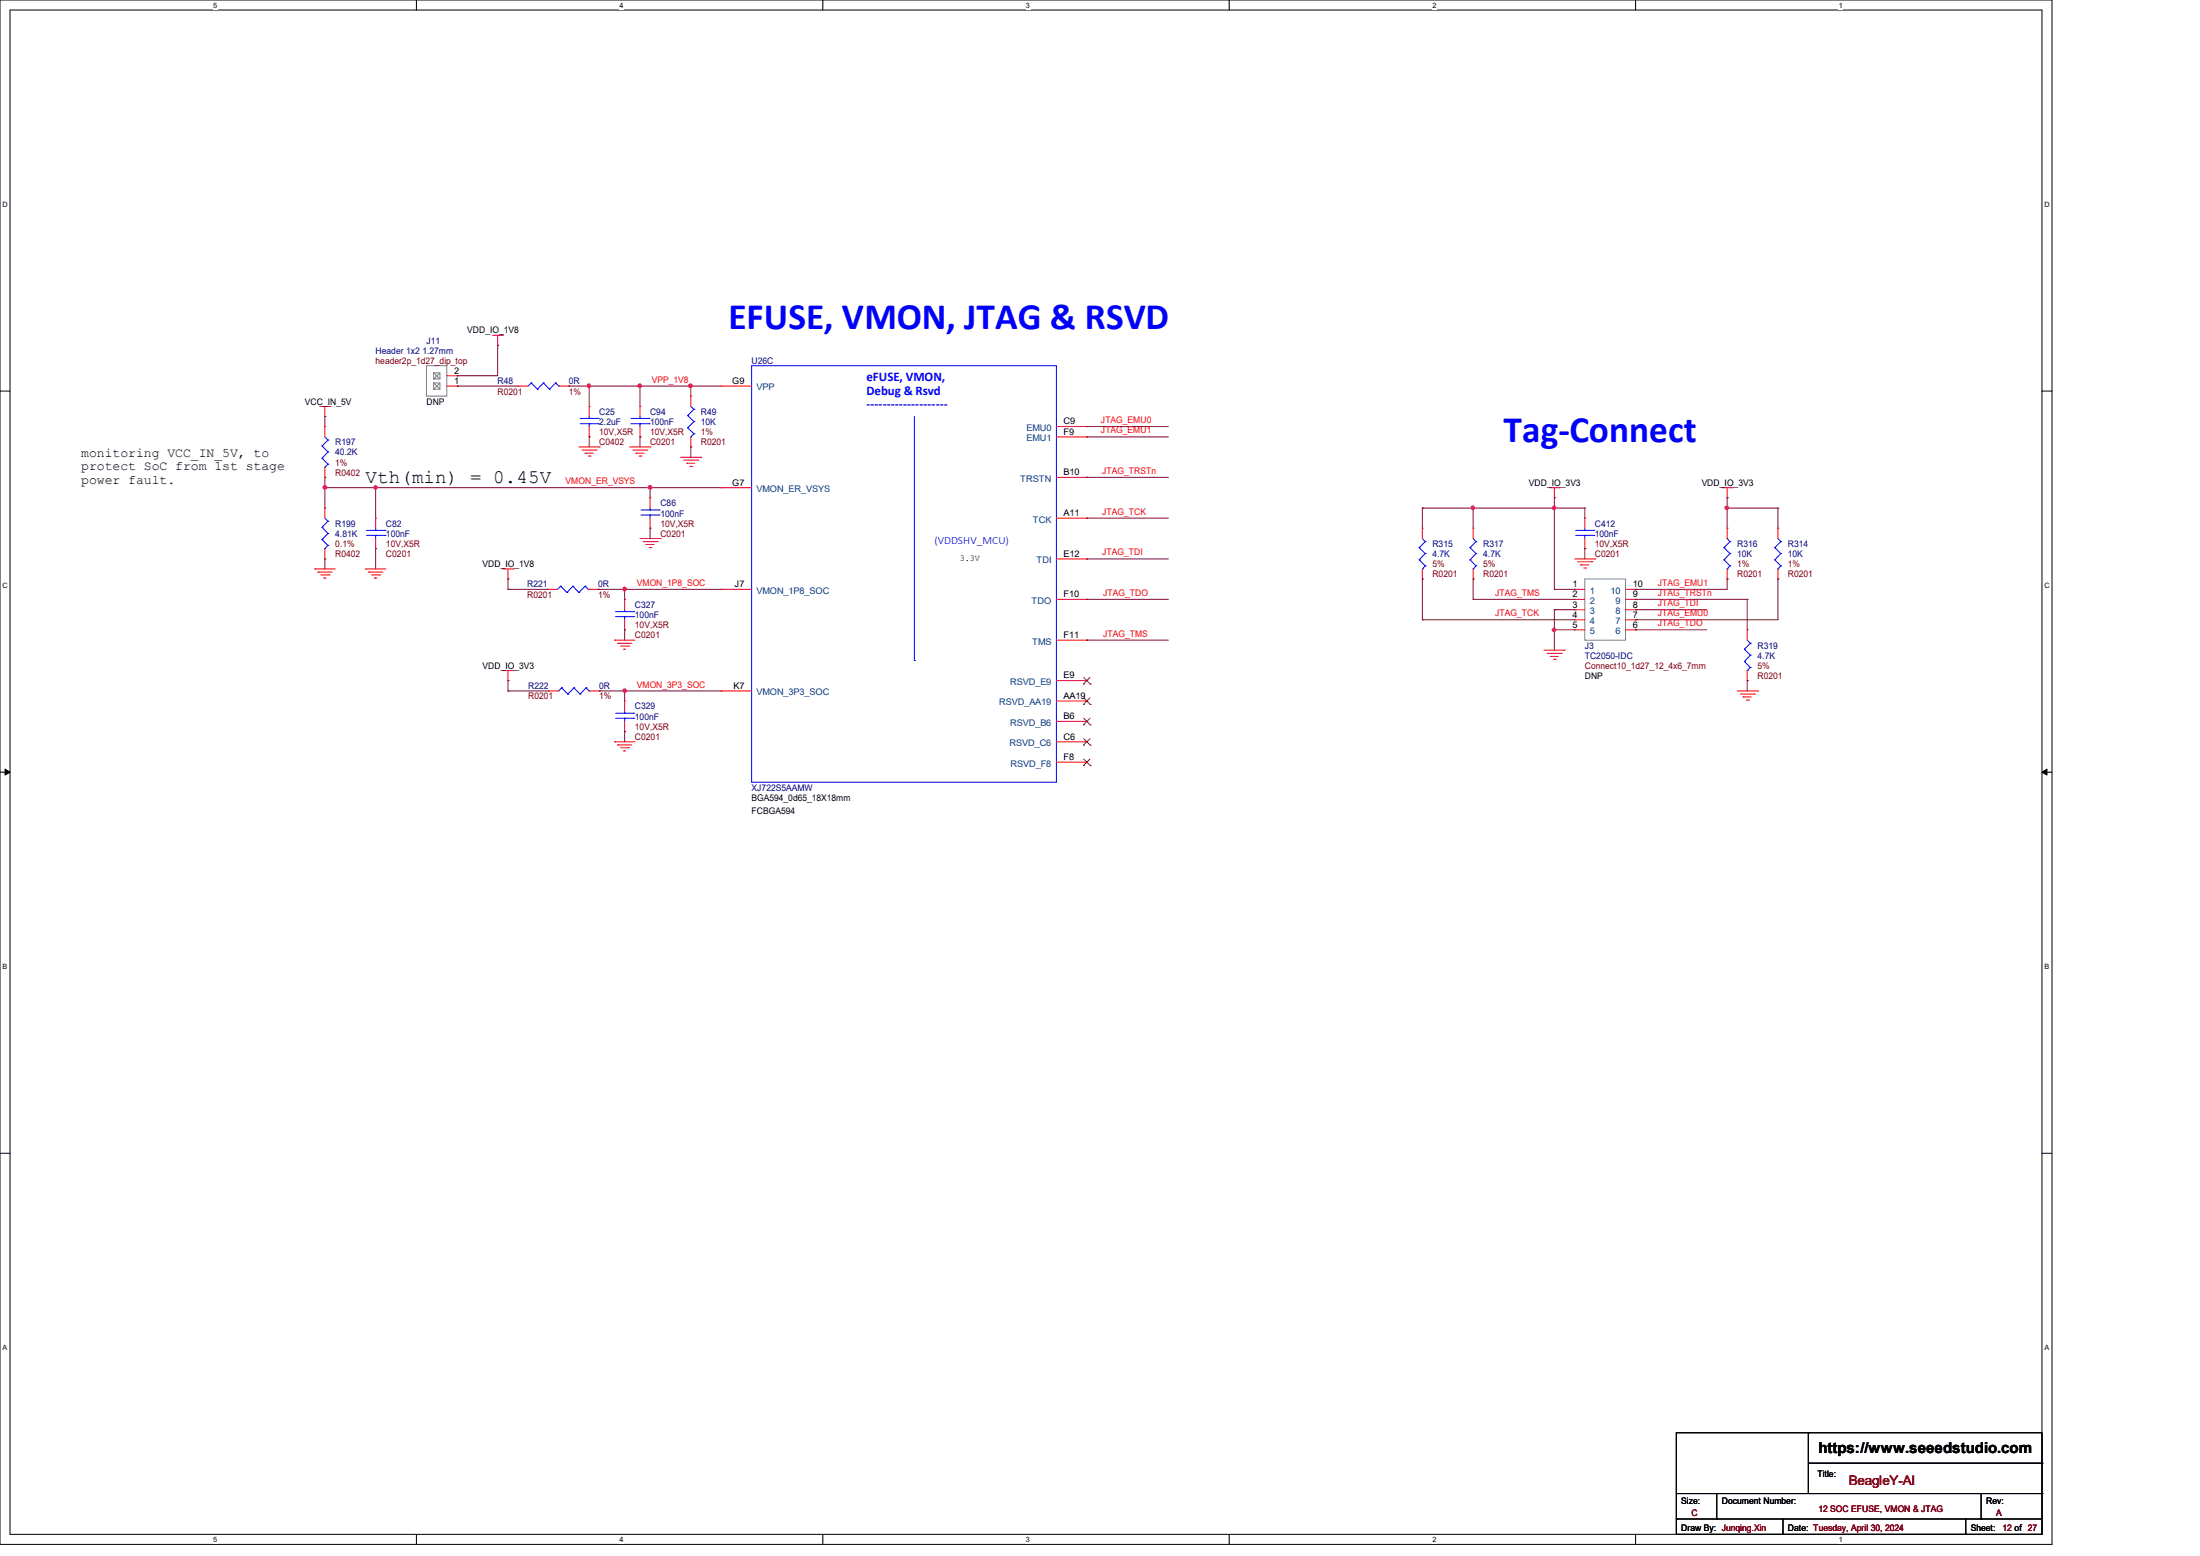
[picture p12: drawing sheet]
<svg xmlns="http://www.w3.org/2000/svg" width="297mm" height="210mm" viewBox="0 0 297 210" stroke-linecap="round" stroke-linejoin="round" font-family="sans-serif">
<path d="M0 0h277v208.4h-277zM1.4 1.4h274.3v205.7h-274.3z" fill="none" stroke="#000" stroke-width=".14"/>
<g fill="#fff">
<path d="M28.8 .1h.5v1.1h-.5z"/>
<path d="M28.8 207.2h.5v1.1h-.5z"/>
</g>
<path d="M56.2 0v1.4M56.2 207.1v1.3" fill="none" stroke="#000" stroke-width=".14"/>
<g fill="#fff">
<path d="M83.7 .1h.5v1.1h-.5z"/>
<path d="M83.7 207.2h.5v1.1h-.5z"/>
</g>
<path d="M111.1 0v1.4M111.1 207.1v1.3" fill="none" stroke="#000" stroke-width=".14"/>
<g fill="#fff">
<path d="M138.5 .1h.6v1.1h-.6z"/>
<path d="M138.5 207.2h.6v1.1h-.6z"/>
</g>
<path d="M165.9 0v1.4M165.9 207.1v1.3" fill="none" stroke="#000" stroke-width=".14"/>
<g fill="#fff">
<path d="M193.4 .1h.5v1.1h-.5z"/>
<path d="M193.4 207.2h.5v1.1h-.5z"/>
</g>
<path d="M220.8 0v1.4M220.8 207.1v1.3" fill="none" stroke="#000" stroke-width=".14"/>
<g fill="#fff">
<path d="M248.2 .1h.6v1.1h-.6z"/>
<path d="M248.2 207.2h.6v1.1h-.6z"/>
<path d="M.3 27.1h.8v1.1h-.8z"/>
<path d="M276 27.1h.7v1.1h-.7z"/>
<path d="M.3 78.5h.8v1.1h-.8z"/>
<path d="M276 78.5h.7v1.1h-.7z"/>
</g>
<path d="M0 52.8h1.4M275.7 52.8h1.3" fill="none" stroke="#000" stroke-width=".14"/>
<g fill="#fff">
<path d="M.3 129.9h.7v1.1h-.7z"/>
<path d="M276 129.9h.6v1.1h-.6z"/>
</g>
<path d="M0 104.2h1.4M275.7 104.2h1.3" fill="none" stroke="#000" stroke-width=".14"/>
<path d="M.7 103.8l.7 .4-.7 .4zM275.7 104.2l.7-.4v.8z" fill="#000" stroke="#000" stroke-width=".14"/>
<g fill="#fff">
<path d="M.3 181.4h.7v1.1h-.7z"/>
<path d="M276 181.4h.6v1.1h-.6z"/>
</g>
<g fill="none" stroke="#000" stroke-width=".14">
<path d="M0 155.7h1.4M275.7 155.7h1.3M226.3 193.4h49.4v13.7h-49.4zM244.1 193.4h.1M244.1 193.4v8.2M244.1 197.5h31.6M275.7 197.5h.1M226.3 205h.1M226.3 205h49.4M226.3 201.6h49.4M231.8 205h.1M231.8 201.6v3.4"/>
<path d="M240.7 207.1h.1M240.7 205v2.1M265.4 207.1h.1M265.4 205v2.1M267.5 205h.1M267.5 201.6v3.4M275.7 201.6h.1"/>
</g>
<g fill="none" stroke="#f00" stroke-width=".14">
<path d="M43.2 54.9h1.4M43.9 56.2h.1M43.9 57.6h.1M43.9 54.9v1.3M43.9 57.6v1.4M44.6 54.9h.1M60.3 52.1h1.4M60.3 50.7h1.4M61.7 52.1h.1M61.7 50.7h.1M66.5 45.3h1.4M67.2 46.6h.1"/>
<path d="M67.2 45.3v1.3M67.9 45.3h.1M69.9 52.1h.1M69.9 52.1h1.4M75.4 52.1h1.4M76.8 52.1h.1M79.5 54.9h.1M79.5 59h.1M79.5 54.9v1.3M79.5 57.6v1.4M86.4 54.9h.1M86.4 59h.1"/>
<path d="M86.4 54.9v1.3M86.4 57.6v1.4M93.3 53.5h.1M93.3 53.5v1.4M93.3 59v1.3M97.4 52.1h.1M97.4 52.1h4.1M142.6 57.6h4.1M142.6 59h4.1M146.7 57.6h.1M146.7 59h.1M42.5 76.8h.1"/>
<path d="M42.5 76.8h2.8M42.9 77.2h.1M42.9 77.2h1.9M43.3 77.6h1.1M43.7 78h.1M43.7 78h.3M43.9 68.6h.1M43.9 75.4h.1M43.9 64.4h.1M43.9 63.1v1.3M43.9 68.6v1.3M43.9 74v1.4"/>
<path d="M44.4 77.6h.1M49.4 76.8h.1M49.4 76.8h2.7M49.8 77.2h.1M49.8 77.2h1.9M50.2 77.6h1.1M50.6 78h.1M50.6 78h.3M50.7 69.9h.1M50.7 74h.1M50.7 69.9v1.4M50.7 72.7v1.3"/>
<path d="M51.3 77.6h.1M67.9 76.8h1.4M68.6 78.1h.1M68.6 76.8v1.3M69.3 76.8h.1M73.9 79.5h.1M73.9 79.5h1.4M78.1 60.3h2.8M78.6 60.7h1.9M79 61.2h.1M79 61.2h1.1M79.4 61.6h.3"/>
<path d="M79.4 79.5h1.4M79.7 61.6h.1M80.5 60.7h.1M80.8 79.5h.1M80.9 60.3h.1M85 60.3h2.8M85.4 60.7h1.9M85.9 61.2h.1M85.9 61.2h1.1M86.3 61.6h.2M86.4 72.7h2.8M86.5 61.6h.1"/>
<path d="M86.8 73.1h1.9M87.2 73.5h.1M87.2 73.5h1.1M87.3 60.7h.1M87.6 73.9h.3M87.8 60.3h.1M87.8 67.2h.1M87.8 71.3h.1M87.8 67.2v1.4M87.8 69.9v1.4M87.9 73.9h.1M88.7 73.1h.1"/>
<path d="M89.2 72.7h.1M91.9 61.7h2.7M92.3 62.1h1.9M92.7 62.5h.1M92.7 62.5h1.1M93.1 62.9h.3M93.3 60.3h.1M93.4 62.9h.1M94.2 62.1h.1M94.6 61.7h.1M97.4 65.8h.1M97.4 79.5h.1"/>
<path d="M97.4 65.8h4.1M97.4 79.5h4.1M142.6 75.4h4.1M142.6 64.4h4.1M142.6 69.9h4.1M146.7 64.4h.1M146.7 69.9h.1M146.7 75.4h.1M192 71.3h.1M192 78.1h.1M192 71.3v1.4M192 76.8v1.3"/>
<path d="M198.9 71.3h.1M198.9 78.1h.1M198.9 71.3v1.4M198.9 76.8v1.3M209.2 65.8h1.3M209.8 67.2h.1M209.8 65.8v1.4M210.5 65.8h.1M212.6 79.5h.1M212.6 75.4h2.7M212.6 79.5h1.4M213 75.8h1.9"/>
<path d="M213.4 76.2h.1M213.4 76.2h1.1M213.8 76.7h.3M214 69.9h.1M214 74h.1M214 69.9v1.4M214 72.7v1.3M214.1 76.7h.1M214.9 75.8h.1M215.3 75.4h.1M219.5 79.5h1.3M220.8 79.5h.1"/>
<path d="M232.5 65.8h1.3M233.2 67.2h.1M233.2 71.3h.1M233.2 78.1h.1M233.2 65.8v1.4M233.2 71.3v1.4M233.2 76.8v1.3M233.8 65.8h.1M240 71.3h.1M240 78.1h.1M240 71.3v1.4M240 76.8v1.3"/>
<path d="M67.9 90.5h1.4M68.6 91.9h.1M68.6 90.5v1.4M69.3 90.5h.1M74 93.3h.1M74 93.3h1.4M79.5 93.3h1.4M80.9 93.3h.1M83 86.4h.1M83 86.4h2.7M83.4 86.8h.1M83.4 86.8h1.9"/>
<path d="M83.8 87.2h1.1M84.2 87.6h.1M84.2 87.6h.3M84.3 94.6h.1M84.3 98.7h.1M84.3 80.9h.1M84.3 85h.1M84.3 80.9v1.4M84.3 83.7v1.3M84.3 94.6v1.4M84.3 97.4v1.3M84.9 87.2h.1"/>
<path d="M97.4 93.3h.1M97.4 93.3h4.1M142.6 86.4h4.1M142.6 80.9h4.1M142.6 91.9h4.1M142.6 94.6h4.1M142.6 97.4h4.1M146.7 80.9h.1M146.7 86.4h.1M146.7 91.9h.1M146.7 94.6h.1M146.7 97.4h.1"/>
<path d="M208.4 87.8h2.8M208.9 88.2h1.9M209.3 88.6h.1M209.3 88.6h1.1M209.7 89h.3M210 89h.1M210.8 88.2h.1M211.2 87.8h.1M212.6 80.9h.1M212.6 82.3h.1M212.6 83.7h.1M212.6 85h.1"/>
<path d="M212.6 80.9h1.4M212.6 82.3h1.4M212.6 83.7h1.4M212.6 85h1.4M219.5 80.9h1.3M219.5 82.3h1.3M219.5 83.7h1.3M219.5 85h1.3M220.8 85h.1M220.8 83.7h.1M220.8 82.3h.1M220.8 80.9h.1"/>
<path d="M234.5 93.3h2.8M235 93.7h1.9M235.3 94.1h.1M235.3 94.1h1.1M235.8 94.5h.3M235.9 85h.1M235.9 91.9h.1M235.9 85v1.4M235.9 90.5v1.4M236.1 94.5h.1M236.9 93.7h.1M237.3 93.3h.1"/>
<path d="M83 100.1h.1M83 100.1h2.7M83.4 100.5h.1M83.4 100.5h1.9M83.8 100.9h1.1M84.2 101.3h.1M84.2 101.3h.3M84.9 100.9h.1M142.6 100.1h4.1M142.6 102.9h4.1M146.7 100.1h.1M146.7 102.9h.1"/>
</g>
<g fill="none" stroke="#00f" stroke-width=".14">
<path d="M43.9 59l.4 .4M44.3 59.4h.1M44.3 59.4l-.8 .8M71.7 51.7h.1M71.7 51.7l-.4 .4M71.7 51.7l.9 .8M72.6 52.5h.1M73.4 51.7h.1M73.4 51.7l-.8 .8M73.4 51.7l.8 .8M74.2 52.5h.1M75 51.7h.1"/>
<path d="M75 51.7l-.8 .8M75 51.7l.4 .4M75.4 52.1h.1M78.3 56.5h2.5M78.3 57.2h2.5M79.5 57.2h.1M79.5 56.5h.1M79.5 56.2v.3M79.5 57.2v.4M80.8 56.5h.1M80.8 57.2h.1M85.2 56.5h2.4"/>
<path d="M85.2 57.2h2.4M86.4 57.2h.1M86.4 56.5h.1M86.4 56.2v.3M86.4 57.2v.4M87.6 56.5h.1M87.6 57.2h.1M92.8 56.1h.1M92.8 57.7h.1M92.8 56.1l.9 .8M92.8 57.7l.9 .8M93.3 59h.1"/>
<path d="M93.3 54.9l.4 .3M93.7 55.2h.1M93.7 56.9h.1M93.7 58.5h.1M93.7 55.2l-.9 .9M93.7 56.9l-.9 .8M93.7 58.5l-.4 .5M101.5 49.4h41.1v56.2h-41.1zM123.4 56.2v33M43.5 71.2h.1M43.5 72.8h.1M43.5 60.2h.1"/>
<path d="M43.5 61.8h.1M43.5 71.2l.8 .8M43.5 72.8l.8 .8M43.5 60.2l.8 .8M43.5 61.8l.8 .9M43.9 74h.1M43.9 63.1h.1M43.9 69.9l.4 .5M44.3 70.4h.1M44.3 72h.1M44.3 73.6h.1M44.3 61h.1"/>
<path d="M44.3 62.7h.1M44.3 70.4l-.8 .8M44.3 72l-.8 .8M44.3 73.6l-.4 .4M44.3 61l-.8 .8M44.3 62.7l-.4 .4M49.5 71.6h2.5M49.5 72.3h2.5M50.7 72.3h.1M50.7 71.6h.1M50.7 71.3v.3M50.7 72.3v.4"/>
<path d="M52 71.6h.1M52 72.3h.1M75.7 79.1h.1M75.7 79.1l-.4 .4M75.7 79.1l.8 .9M76.5 80h.1M77.3 79.1h.1M77.3 79.1l-.8 .9M77.3 79.1l.8 .9M78.1 80h.1M79 79.1h.1M79 79.1l-.9 .9"/>
<path d="M79 79.1l.4 .4M79.4 79.5h.1M86.5 68.8h2.5M86.5 69.5h2.5M87.8 69.5h.1M87.8 68.8h.1M87.8 68.6v.2M87.8 69.5v.4M89 68.8h.1M89 69.5h.1M191.6 73.9h.1M191.6 75.6h.1"/>
<path d="M191.6 73.9l.8 .8M191.6 75.6l.8 .8M192 76.8h.1M192 72.7l.4 .4M192.4 73.1h.1M192.4 74.7h.1M192.4 76.4h.1M192.4 73.1l-.8 .8M192.4 74.7l-.8 .9M192.4 76.4l-.4 .4M198.5 73.9h.1M198.5 75.6h.1"/>
<path d="M198.5 73.9l.8 .8M198.5 75.6l.8 .8M198.9 76.8h.1M198.9 72.7l.4 .4M199.3 73.1h.1M199.3 74.7h.1M199.3 76.4h.1M199.3 73.1l-.8 .8M199.3 74.7l-.8 .9M199.3 76.4l-.4 .4M212.7 71.6h2.5M212.7 72.3h2.5"/>
<path d="M214 72.3h.1M214 71.6h.1M214 71.3v.3M214 72.3v.4M215.2 71.6h.1M215.2 72.3h.1M232.7 73.9h.1M232.7 75.6h.1M232.7 73.9l.9 .8M232.7 75.6l.9 .8M233.2 76.8h.1M233.2 72.7l.4 .4"/>
<path d="M233.6 73.1h.1M233.6 74.7h.1M233.6 76.4h.1M233.6 73.1l-.9 .8M233.6 74.7l-.9 .9M233.6 76.4l-.4 .4M239.6 73.9h.1M239.6 75.6h.1M239.6 73.9l.8 .8M239.6 75.6l.8 .8M240 76.8h.1M240 72.7l.4 .4"/>
<path d="M240.4 73.1h.1M240.4 74.7h.1M240.4 76.4h.1M240.4 73.1l-.8 .8M240.4 74.7l-.8 .9M240.4 76.4l-.4 .4M75.8 92.8h.1M75.8 92.8l-.4 .5M75.8 92.8l.9 .9M76.7 93.7h.1M77.5 92.8h.1M77.5 92.8l-.8 .9"/>
<path d="M77.5 92.8l.8 .9M78.3 93.7h.1M79.1 92.8h.1M79.1 92.8l-.8 .9M79.1 92.8l.4 .5M79.5 93.3h.1M83.1 96.3h2.5M83.1 96.9h2.5M83.1 82.6h2.5M83.1 83.2h2.5M84.3 96.9h.1M84.3 96.3h.1"/>
<path d="M84.3 83.2h.1M84.3 82.6h.1M84.3 82.3v.3M84.3 83.2v.5M84.3 96v.3M84.3 96.9v.5M85.6 96.3h.1M85.6 96.9h.1M85.6 82.6h.1M85.6 83.2h.1M123.4 89.2h.1M235.5 87.6h.1"/>
<path d="M235.5 89.3h.1M235.5 87.6l.8 .8M235.5 89.3l.8 .8M235.9 90.5h.1M235.9 86.4l.4 .4M236.3 86.8h.1M236.3 88.4h.1M236.3 90.1h.1M236.3 86.8l-.8 .8M236.3 88.4l-.8 .9M236.3 90.1l-.4 .4"/>
</g>
<g fill="none" stroke="#7f3f00" stroke-width=".14">
<path d="M146.3 92.3h.1M146.3 95.1h.1M146.3 97.8h.1M146.3 91.4l.9 .9M146.3 94.2l.9 .9M146.3 96.9l.9 .9M146.3 99.7l.9 .9M147.2 91.4l-.9 .9M147.2 94.2l-.9 .9M147.2 96.9l-.9 .9M147.2 99.7l-.9 .9M147.2 92.3h.1"/>
<path d="M147.2 95.1h.1M147.2 97.8h.1M146.3 100.6h.1M146.3 103.3h.1M146.3 102.4l.9 .9M147.2 102.4l-.9 .9M147.2 100.6h.1M147.2 103.3h.1"/>
</g>
<path d="M57.6 49.4h2.7v4.1h-2.7zM58.5 51.7h.9v.8h-.9zM58.5 50.3h.9v.8h-.9zM58.5 52.5h.1M58.5 51.7h.1M58.5 51.1h.1M58.5 50.3h.1M58.5 51.7l.9 .8M58.5 50.3l.9 .8M59.4 51.7l-.9 .8M59.4 50.3l-.9 .8M214 78.1h5.5v8.3h-5.5z" fill="none" stroke="#7f7f7f" stroke-width=".14"/>
<g fill="none" stroke="#7f003f" stroke-width=".14">
<path d="M43.9 56.2h.1M43.9 56.2v1.4M61.7 52.1h.1M61.7 50.7h.1M61.7 52.1h8.2M67.2 46.6h.1M67.2 46.6v4.1h-5.5M76.8 52.1h.1M76.8 52.1h20.6M79.5 59h.1M79.5 52.1h.1M79.5 52.1v2.8"/>
<path d="M79.5 59v1.3M86.4 52.1h.1M86.4 59h.1M86.4 52.1v2.8M86.4 59v1.3M93.3 52.1h.1M93.3 52.1v1.4M146.7 57.6h.1M146.7 59h.1M146.7 57.6h11M146.7 59h11M43.9 64.4h.1"/>
<path d="M43.9 65.8h.1M43.9 75.4h.1M43.9 64.4v4.2M43.9 75.4v1.4M43.9 65.8h53.5M50.7 65.8h.1M50.7 74h.1M50.7 65.8v4.1M50.7 74v2.8M68.6 78.1h.1M68.6 79.5h.1M68.6 78.1v1.4"/>
<path d="M68.6 79.5h5.3M80.8 79.5h.1M80.8 79.5h16.6M84.3 79.5h.1M84.3 79.5v1.4M87.8 71.3h.1M87.8 65.8h.1M87.8 65.8v1.4M87.8 71.3v1.4M93.3 60.3h.1M93.3 60.3v1.4M146.7 64.4h.1"/>
<path d="M146.7 69.9h.1M146.7 75.4h.1M146.7 64.4h11M146.7 69.9h11M146.7 75.4h11M192 68.6h.1M192 78.1h.1M192 68.6h22M192 68.6v2.7M192 78.1v5.6M198.9 68.6h.1M198.9 78.1h.1"/>
<path d="M198.9 68.6v2.7M198.9 78.1v2.8M209.8 67.2h.1M209.8 68.6h.1M209.8 79.5h.1M209.8 79.5h2.8M209.8 67.2v12.3M214 68.6h.1M214 74h.1M214 68.6v1.3M214 74v1.4M220.8 79.5h.1"/>
<path d="M233.2 67.2h.1M233.2 68.6h.1M233.2 78.1h.1M233.2 78.1v1.4h-12.4M233.2 67.2v4.1M233.2 68.6h6.8M240 68.6h.1M240 78.1h.1M240 68.6v2.7M240 78.1v5.6h-19.2M68.6 91.9h.1M68.6 93.3h.1"/>
<path d="M68.6 91.9v1.4M68.6 93.3h5.4M80.9 93.3h.1M80.9 93.3h16.5M84.3 85h.1M84.3 93.3h.1M84.3 98.7h.1M84.3 85v1.4M84.3 93.3v1.3M84.3 98.7v1.4M146.7 80.9h.1M146.7 86.4h.1"/>
<path d="M146.7 80.9h11M146.7 86.4h11M192 83.7h.1M192 83.7h20.6M198.9 80.9h.1M198.9 80.9h13.7M209.8 82.3h.1M209.8 85h.1M209.8 82.3v5.5M209.8 82.3h2.8M209.8 85h2.8M220.8 80.9h.1"/>
<path d="M220.8 82.3h.1M220.8 83.7h.1M220.8 85h.1M220.8 80.9h15.1M220.8 82.3h9.6M220.8 85h9.6M235.9 80.9h.1M235.9 91.9h.1M235.9 80.9v4.1M235.9 91.9v1.4"/>
</g>
<g fill="#f0f" stroke="#f0f" stroke-width=".14">
<circle cx="86.4" cy="52.1" r=".25"/>
<circle cx="43.9" cy="65.8" r=".25"/>
<circle cx="84.3" cy="79.5" r=".25"/>
<circle cx="84.3" cy="93.2" r=".25"/>
<circle cx="93.2" cy="52.1" r=".25"/>
<circle cx="79.5" cy="52.1" r=".25"/>
<circle cx="87.8" cy="65.8" r=".25"/>
<circle cx="50.7" cy="65.8" r=".25"/>
<circle cx="233.1" cy="68.5" r=".25"/>
<circle cx="209.8" cy="68.5" r=".25"/>
<circle cx="198.8" cy="68.5" r=".25"/>
<circle cx="209.8" cy="85" r=".25"/>
</g>
<g font-size="5" fill="#00f">
<text x="98.3" y="44.4">EFUSE, VMON, JTAG &amp; RSVD</text>
<text x="203" y="59.6">Tag-Connect</text>
</g>
<text font-size="2.6" x="49.4" y="65.2">Vth(min) = 0.45V</text>
<text font-size="2" x="245.5" y="196.1">https://www.seeedstudio.com</text>
<g font-size="1.8" fill="#00f">
<text x="117" y="51.5">eFUSE, VMON,</text>
<text x="117" y="53.3">Debug &amp; Rsvd</text>
<text x="117" y="55">--------------------</text>
</g>
<g font-size="1.8">
<text x="11" y="61.7">monitoring VCC_IN_5V, to</text>
<text x="11" y="63.5">protect SoC from 1st stage</text>
<text x="11" y="65.3">power fault.</text>
</g>
<text font-size="1.8" fill="#7f0000" x="249.6" y="200.5">BeagleY-AI</text>
<text font-size="1.5" fill="#00f" x="126.2" y="73.4">(VDDSHV_MCU)</text>
<g font-size="1.2" fill="#00007f">
<text x="50.7" y="47.8">Header 1x2 1.27mm</text>
<text x="57.6" y="46.4">J11</text>
<text x="67.2" y="51.9">R48</text>
<text x="76.8" y="51.9">0R</text>
<text x="101.5" y="49.1">U26C</text>
<text x="80.9" y="56">C25</text>
<text x="80.9" y="57.4">2.2uF</text>
<text x="87.8" y="56">C94</text>
<text x="87.8" y="57.4">100nF</text>
<text x="94.6" y="56">R49</text>
<text x="94.6" y="57.4">10K</text>
<text x="45.3" y="60.1">R197</text>
<text x="45.3" y="61.5">40.2K</text>
<text x="45.3" y="71.1">R199</text>
<text x="52.1" y="71.1">C82</text>
<text x="89.2" y="68.3">C86</text>
<text x="89.2" y="69.7">100nF</text>
<text x="215.3" y="71.1">C412</text>
<text x="45.3" y="72.4">4.81K</text>
<text x="52.1" y="72.4">100nF</text>
<text x="193.4" y="73.8">R315</text>
<text x="193.4" y="75.2">4.7K</text>
<text x="200.2" y="73.8">R317</text>
<text x="200.2" y="75.2">4.7K</text>
<text x="215.3" y="72.4">100nF</text>
<text x="234.5" y="73.8">R316</text>
<text x="234.5" y="75.2">10K</text>
<text x="241.4" y="73.8">R314</text>
<text x="241.4" y="75.2">10K</text>
<text x="71.2" y="79.3">R221</text>
<text x="80.8" y="79.3">0R</text>
<text x="85.7" y="82">C327</text>
<text x="85.7" y="83.4">100nF</text>
<text x="213.9" y="87.5">J3</text>
<text x="213.9" y="88.9">TC2050-IDC</text>
<text x="237.3" y="87.5">R319</text>
<text x="237.3" y="88.9">4.7K</text>
<text x="71.3" y="93">R222</text>
<text x="80.9" y="93">0R</text>
<text x="85.7" y="95.8">C329</text>
<text x="85.7" y="97.2">100nF</text>
<text x="101.5" y="106.7">XJ722S5AAMW</text>
</g>
<g font-size="1.2">
<text x="63.1" y="45">VDD_IO_1V8</text>
<text x="61.3" y="51.8">1</text>
<text x="61.3" y="50.4">2</text>
<text x="98.8" y="51.8">G9</text>
<text x="41.1" y="54.6">VCC_IN_5V</text>
<text x="57.6" y="54.6">DNP</text>
<text x="143.6" y="57.3">C9</text>
<text x="143.6" y="58.7">F9</text>
<text x="98.8" y="65.5">G7</text>
<text x="143.6" y="64.1">B10</text>
<text x="206.4" y="65.6">VDD_IO_3V3</text>
<text x="229.7" y="65.6">VDD_IO_3V3</text>
<text x="143.6" y="69.6">A11</text>
<text x="65.1" y="76.6">VDD_IO_1V8</text>
<text x="129.6" y="75.7">3.3V</text>
<text x="143.6" y="75.1">E12</text>
<text x="99.2" y="79.2">J7</text>
<text x="143.6" y="80.6">F10</text>
<text x="212.3" y="79.2">1</text>
<text x="212.3" y="80.6">2</text>
<text x="212.3" y="82">3</text>
<text x="212.3" y="83.4">4</text>
<text x="220.4" y="83.4">7</text>
<text x="220.4" y="82">8</text>
<text x="220.4" y="80.6">9</text>
<text x="220.4" y="79.2">10</text>
<text x="143.6" y="86.1">F11</text>
<text x="212.3" y="84.7">5</text>
<text x="220.4" y="84.7">6</text>
<text x="65.1" y="90.3">VDD_IO_3V3</text>
<text x="99" y="93">K7</text>
<text x="143.6" y="91.6">E9</text>
<text x="143.6" y="94.3">AA19</text>
<text x="213.9" y="91.7">DNP</text>
<text x="143.6" y="97.1">B6</text>
<text x="143.6" y="99.8">C6</text>
<text x="143.6" y="102.6">F8</text>
<text x="101.5" y="108.1">BGA594_0d65_18X18mm</text>
<text x="101.5" y="109.9">FCBGA594</text>
<text x="227" y="203">Size:</text>
<text x="232.5" y="203">Document Number:</text>
<text x="245.4" y="199.3">Title:</text>
<text x="268.1" y="203">Rev:</text>
<text x="227" y="206.6">Draw By: Junqing.Xin</text>
<text x="241.4" y="206.6">Date: Tuesday, April 30, 2024</text>
<text x="266.1" y="206.6">Sheet:</text>
</g>
<g font-size="1.2" fill="#7f0000">
<text x="50.7" y="49.1">header2p_1d27_dip_top</text>
<text x="67.2" y="53.3">R0201</text>
<text x="76.8" y="53.3">1%</text>
<text x="80.9" y="58.7">10V,X5R</text>
<text x="87.8" y="58.7">10V,X5R</text>
<text x="94.6" y="58.7">1%</text>
<text x="45.3" y="62.9">1%</text>
<text x="45.3" y="64.2">R0402</text>
<text x="80.9" y="60.1">C0402</text>
<text x="87.8" y="60.1">C0201</text>
<text x="94.6" y="60.1">R0201</text>
<text x="89.2" y="71.1">10V,X5R</text>
<text x="45.3" y="73.8">0.1%</text>
<text x="45.3" y="75.2">R0402</text>
<text x="52.1" y="75.2">C0201</text>
<text x="52.1" y="73.8">10V,X5R</text>
<text x="89.2" y="72.4">C0201</text>
<text x="193.4" y="76.6">5%</text>
<text x="193.4" y="77.9">R0201</text>
<text x="200.2" y="76.6">5%</text>
<text x="200.2" y="77.9">R0201</text>
<text x="215.3" y="75.2">C0201</text>
<text x="215.3" y="73.8">10V,X5R</text>
<text x="234.5" y="76.6">1%</text>
<text x="234.5" y="77.9">R0201</text>
<text x="241.4" y="76.6">1%</text>
<text x="241.4" y="77.9">R0201</text>
<text x="71.2" y="80.7">R0201</text>
<text x="80.8" y="80.7">1%</text>
<text x="85.7" y="86.1">C0201</text>
<text x="85.7" y="84.8">10V,X5R</text>
<text x="71.3" y="94.4">R0201</text>
<text x="80.9" y="94.4">1%</text>
<text x="213.9" y="90.3">Connect10_1d27_12_4x6_7mm</text>
<text x="237.3" y="90.3">5%</text>
<text x="237.3" y="91.7">R0201</text>
<text x="85.7" y="99.9">C0201</text>
<text x="85.7" y="98.5">10V,X5R</text>
<text x="228.3" y="204.6">C</text>
<text x="245.5" y="204.1">12 SOC EFUSE, VMON &amp; JTAG</text>
<text x="269.5" y="204.6">A</text>
<text x="270.3" y="206.6">12 of 27</text>
</g>
<g font-size="1.2" fill="#f00">
<text x="88" y="51.6">VPP_1V8</text>
<text x="148.6" y="57.1">JTAG_EMU0</text>
<text x="148.6" y="58.5">JTAG_EMU1</text>
<text x="76.4" y="65.4">VMON_ER_VSYS</text>
<text x="148.8" y="64">JTAG_TRSTn</text>
<text x="148.8" y="69.5">JTAG_TCK</text>
<text x="148.8" y="75">JTAG_TDI</text>
<text x="86" y="79.1">VMON_1P8_SOC</text>
<text x="148.9" y="80.4">JTAG_TDO</text>
<text x="201.8" y="80.4">JTAG_TMS</text>
<text x="201.8" y="83.2">JTAG_TCK</text>
<text x="223.8" y="79.1">JTAG_EMU1</text>
<text x="223.8" y="80.4">JTAG_TRSTn</text>
<text x="223.8" y="81.8">JTAG_TDI</text>
<text x="223.8" y="83.2">JTAG_EMU0</text>
<text x="148.9" y="85.9">JTAG_TMS</text>
<text x="223.8" y="84.5">JTAG_TDO</text>
<text x="86" y="92.8">VMON_3P3_SOC</text>
</g>
<g font-size="1.2" fill="#003f7f">
<text x="102.1" y="52.7">VPP</text>
<text x="138.6" y="58.2">EMU0</text>
<text x="138.6" y="59.6">EMU1</text>
<text x="137.7" y="65">TRSTN</text>
<text x="102.1" y="66.4">VMON_ER_VSYS</text>
<text x="139.4" y="70.5">TCK</text>
<text x="139.9" y="76">TDI</text>
<text x="102.1" y="80.1">VMON_1P8_SOC</text>
<text x="139.3" y="81.5">TDO</text>
<text x="214.6" y="80.1">1</text>
<text x="214.6" y="81.5">2</text>
<text x="214.6" y="82.9">3</text>
<text x="217.4" y="80.1">10</text>
<text x="218.1" y="82.9">8</text>
<text x="218.1" y="81.5">9</text>
<text x="139.4" y="87">TMS</text>
<text x="214.6" y="84.2">4</text>
<text x="214.6" y="85.6">5</text>
<text x="218.1" y="85.6">6</text>
<text x="218.1" y="84.2">7</text>
<text x="102.1" y="93.9">VMON_3P3_SOC</text>
<text x="134.9" y="95.2">RSVD_AA19</text>
<text x="136.4" y="92.5">RSVD_E9</text>
<text x="136.3" y="100.7">RSVD_C6</text>
<text x="136.4" y="98">RSVD_B6</text>
<text x="136.4" y="103.5">RSVD_F8</text>
</g>
<g font-size="1">
<text x="28.8" y="1">5</text>
<text x="83.7" y="1">4</text>
<text x="138.5" y="1">3</text>
<text x="193.4" y="1">2</text>
<text x="248.2" y="1">1</text>
<text x=".3" y="27.9">D</text>
<text x="276" y="27.9">D</text>
<text x=".3" y="79.4">C</text>
<text x="276" y="79.4">C</text>
<text x=".3" y="130.8">B</text>
<text x="276" y="130.8">B</text>
<text x=".3" y="182.2">A</text>
<text x="276" y="182.2">A</text>
<text x="28.8" y="208.1">5</text>
<text x="83.7" y="208.1">4</text>
<text x="138.5" y="208.1">3</text>
<text x="193.4" y="208.1">2</text>
<text x="248.2" y="208.1">1</text>
</g>
</svg>
